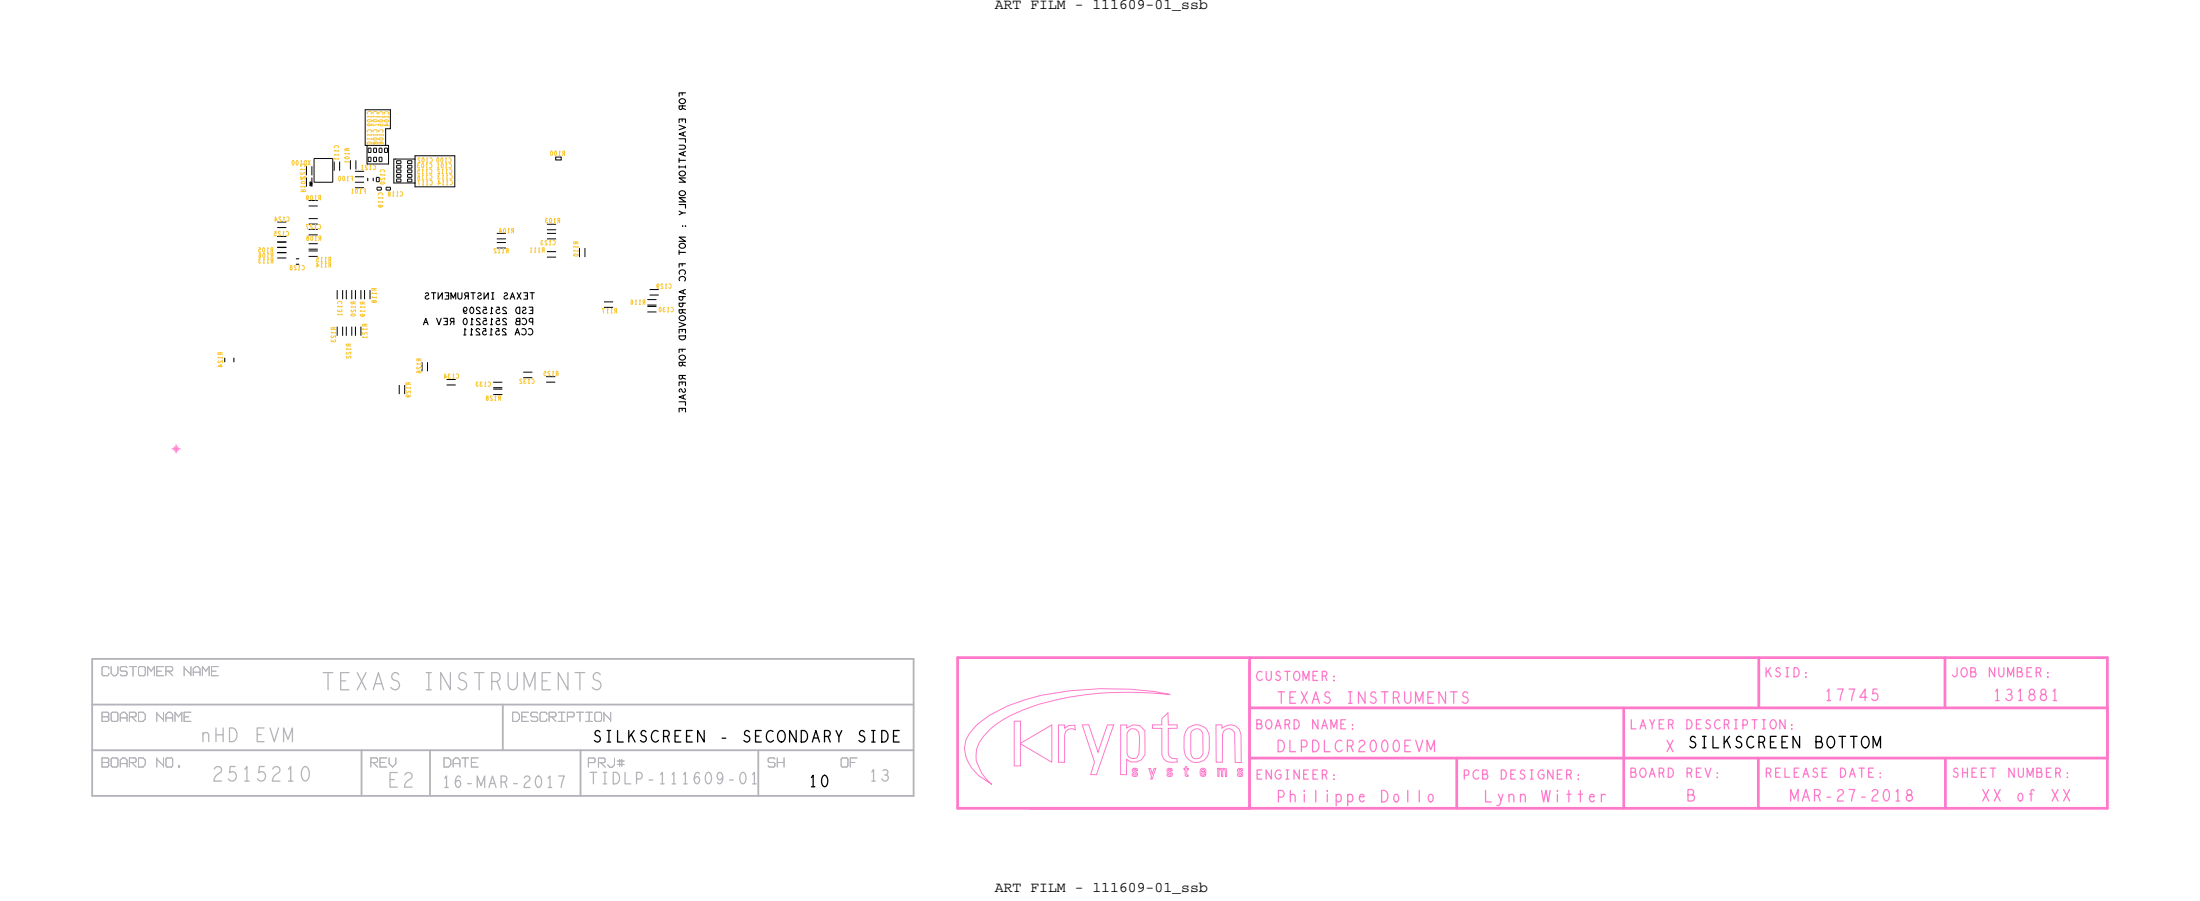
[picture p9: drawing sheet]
<svg xmlns="http://www.w3.org/2000/svg" width="306mm" height="125mm" viewBox="0 0 306 125" stroke-linecap="round" stroke-linejoin="round" font-family="sans-serif">
<!-- layer: Board Outline -->
<g fill="none" stroke="#000" stroke-width=".14">
<path d="M50.8 15.3h3.5zM50.8 15.3v4.9zM53.7 17.9h.6zM53.7 17.9v2.3zM54.3 15.3v2.6zM51.1 20.2v2.6zM51.1 20.2h3zM51.2 22.8h2.9zM54.1 20.2v2.6zM54.8 22.1h.2zM54.8 22.1v3.4zM54.8 25.5h3z"/>
<path d="M55 22.1h2.8zM57.8 26h5.5zM57.8 25.5v.5zM57.8 21.7h5.5zM57.8 21.7v.4zM57.8 22.1v3.4zM63.3 21.7v4.3z"/>
</g>
<!-- layer: Components -->
<g fill="none" stroke="#000" stroke-width=".14">
<path d="M38.6 35.9h1.3zM38.6 35.1h1.3zM38.6 35.2h1.3zM38.6 34.4h1.3zM38.6 33.7h1.3zM38.6 31.6h1.3zM43 30.4h1.2zM43 35.7h1.2zM43 34.9h1.2zM43 34.7h1.2zM43 33.9h1.2zM43 28.7h1.2z"/>
<path d="M43.4 24.7v1.3zM43.4 23.1v1.3zM43.7 25.3h2.6zM43.7 22h2.6zM43.7 22v3.3zM46.3 22v3.3zM46.5 22.5v1.2zM47.3 22.5v1.2zM48.8 22.3v1.3zM49.4 25.3h1.3zM49.4 23.8h1.3zM49.4 24.6h1.3z"/>
<path d="M49.5 22.3v1.3zM51.2 21.9h.4zM51.2 20.6h.4zM51.2 21.9v.6zM51.2 22.5h.4zM51.2 20.6v.6zM51.2 21.2h.4zM51.6 21.9v.6zM51.6 20.6v.6zM52 21.9h.4zM52 20.6h.4zM52 21.9v.6z"/>
<path d="M52 22.5h.4zM52 20.6v.6zM52 21.2h.4zM52.4 24.7h.4zM52.4 24.7v.6zM52.4 25.3h.4zM52.4 21.9v.6zM52.4 20.6v.6zM52.5 26h.6zM52.5 26v.4zM52.8 21.9h.4zM52.8 20.6h.4z"/>
<path d="M52.8 21.9v.6zM52.8 22.5h.4zM52.8 20.6v.6zM52.8 21.2h.4zM53.1 26v.4zM53.2 21.9v.6zM53.2 20.6v.6zM53.5 20.6h.4zM53.5 20.6v.6zM53.5 21.2h.4zM53.7 26h.6zM53.7 26v.4z"/>
<path d="M53.9 20.6v.6zM54.3 26v.4zM55.2 24.9h.6zM55.2 24.3h.6zM55.2 23.6h.6zM55.2 23h.6zM55.2 22.4h.6zM55.2 25.3h.6zM55.2 24.9v.4zM55.2 24.7h.6zM55.2 24.3v.4zM55.2 24h.6z"/>
<path d="M55.2 23.6v.4zM55.2 23.4h.6zM55.2 23v.4zM55.2 22.8h.6zM55.2 22.4v.4zM55.8 24.9v.4zM55.8 24.3v.4zM55.8 23.6v.4zM55.8 23v.4zM55.8 22.4v.4zM56.7 24.9h.6zM56.7 24.3h.6z"/>
<path d="M56.7 23.6h.6zM56.7 23h.6zM56.7 22.4h.6zM56.7 25.3h.6zM56.7 24.9v.4zM56.7 24.7h.6zM56.7 24.3v.4zM56.7 24h.6zM56.7 23.6v.4zM56.7 23.4h.6zM56.7 23v.4zM56.7 22.8h.6z"/>
<path d="M56.7 22.4v.4zM57.3 24.9v.4zM57.3 24.3v.4zM57.3 23.6v.4zM57.3 23v.4zM57.3 22.4v.4zM69.1 33.2h1.3zM69.1 32.5h1.3zM69.1 33.7h1.3zM76.1 35.8h1.3zM76.1 35h1.3zM76.1 32h1.3z"/>
<path d="M76.1 32.5h1.3zM77.3 21.8h.8v.5h-.8zM81.4 34.5v1.3zM46.9 40.3v1.3zM47.7 45.4v1.3zM47.7 40.3v1.3zM48.2 45.4v1.3zM48.2 40.3v1.3zM49 45.4v1.3zM49 40.3v1.3zM49.5 45.4v1.3zM49.5 40.3v1.3z"/>
<path d="M50.2 40.3v1.3zM50.7 40.3v1.3zM55.6 53.5v1.3zM59.5 50.4v1.2zM62.2 53.5h1.2zM68.6 54.1h1.3zM68.6 53.2h1.3zM68.6 53.9h1.3zM72.8 51.8h1.3zM76 53.1h1.3zM84.1 42h1.2zM90.1 41.7h1.3z"/>
<path d="M90.1 42.4h1.3zM90.1 43.4h1.3zM90.1 42.6h1.3zM90.4 40.3h1.3zM90.4 41h1.3z"/>
</g>
<path d="M41.2 36h.4zM51.2 24.8v.3zM51.9 24.8v.3zM32.6 49.8v.5z" fill="none" stroke="#000" stroke-width=".15"/>
<g fill="none" stroke="#ff79cb" stroke-width=".38">
<path d="M133.3 91.5h160zM133.3 91.5v20.9zM173.9 98.5h119.4zM173.9 92.1v20.3zM173.9 91.5v20.9zM226 98.5v13.9zM244.8 91.5v7zM270.7 91.5v7zM293.3 98.5v6.9zM293.3 91.5v20.9zM133.3 112.4h40.6zM143.4 112.4h149.9z"/>
<path d="M173.9 105.4h119.4zM202.7 105.4v7zM244.7 105.4v7zM270.8 105.4v7z"/>
</g>
<g fill="none" stroke="#ff79cb" stroke-width=".14">
<path d="M136 100.8a20.5 20.5 0 0 1 8.8-4.1 45.2 45.2 0 0 1 18-.1 45.8 45.8 0 0 0-19.4 1.7 14.1 14.1 0 0 0-6.5 4 4.2 4.2 0 0 0 .3 6l.8 .8a6.2 6.2 0 0 1-3.8-5l.2-1.2 .5-.9zM141.2 100.3h.8v3.1l4.4-2.6-.1 5.2-4.3-2.6v3.1h-.8zM147.3 100.8h.9v.5l.6-.4h.8v.6l-.4-.2-.5 .1-.4 .4-.1 .4v3.8h-.9zM150.6 100.8h.9l1.3 3.8 1.3-3.8h.9l-2.4 6.9h-.8l.5-1.7zM156 100.8h.8v.4l.9-.4 .9 .1 .7 .7 .1 3.4a1.6 1.6 0 0 1-2.6 .6v2.1h-.8zM157.1 101.6a.94 .94 0 0 1 1-.2l.4 .4 .1 .8-.1 2.2-.3 .6a.9 .9 0 0 1-.9 0 .9 .9 0 0 1-.4-.8v-2.6zM157.7 106.9h.1a.3 .3 0 0 1 .4 0 .3 .3 0 0 1 .1 .3h-.2l-.1-.2h-.1a.19 .19 0 0 0-.1 .3 .19 .19 0 0 0 .3 0 .36 .36 0 0 1 .2 .6 .36 .36 0 0 1-.6 0h-.1a.17 .17 0 0 1-.1-.2 .17 .17 0 0 1 .2-.1 .17 .17 0 0 1 .2 .2 .16 .16 0 0 0 .2-.1 .16 .16 0 0 0-.2-.2l-.1-.1a.3 .3 0 0 1-.1-.5zM159.9 106.9h.2l.3 .7 .2-.7h.3l-.5 1.5-.2-.1 .1-.3zM160.4 100.8h1.3v-.8l.8-.9 .1 1.7h1.2v.5h-1.2v3.4a.96 .96 0 0 0 1.2 .8v.5h-1a1.25 1.25 0 0 1-1.1-1.4v-3.3h-1.3zM162.5 106.9h.2a.3 .3 0 0 1 .3 0 .3 .3 0 0 1 .1 .3h-.2l-.1-.2h-.1a.19 .19 0 0 0 0 .3 .19 .19 0 0 0 .2 0l.2 .2 .1 .2-.1 .2-.2 .1a.28 .28 0 0 1-.4 0 .28 .28 0 0 1 0-.4h.1a.18 .18 0 0 0 .2 .2 .18 .18 0 0 0 .1-.2 .18 .18 0 0 0-.2-.1l-.1-.1a.31 .31 0 0 1-.1-.5zM165 106.7l.2-.1v.3h.2v.2h-.2v.6v.1h.2l-.1 .2a.25 .25 0 0 1-.4-.3v-.6h-.1v-.2h.2zM165.4 101.2a1.84 1.84 0 0 1 2.3 0 1.89 1.89 0 0 1 .6 1.3v1.8a1.76 1.76 0 0 1-1.9 1.8 1.76 1.76 0 0 1-1.6-2v-1.7l.3-.8z"/>
<path d="M165.9 101.6a.9 .9 0 0 1 1.1-.1 .9 .9 0 0 1 .4 1.1v2.1a.86 .86 0 0 1-.9 .8 .86 .86 0 0 1-.8-.9v-2.4v-.3zM167.1 107a.44 .44 0 0 1 .6-.1 .44 .44 0 0 1 .1 .6h-.6l.1 .3 .5-.1a.42 .42 0 0 1-.6 .3 .42 .42 0 0 1-.2-.7zM167.3 107l.3 .1v.2h-.3zM169.2 100.8h.8l.1 .5a1.54 1.54 0 0 1 1.6-.4 1.54 1.54 0 0 1 1 1.3v3.8h-.8l-.1-4.1a.87 .87 0 0 0-.9-.6 .87 .87 0 0 0-.8 .8v3.9h-.8zM169.4 106.9l.8 .1a.33 .33 0 0 1 .3-.1 .33 .33 0 0 1 .2 .3v.8h-.2v-.8l-.2-.2-.1 .2v.8h-.2v-.9l-.3-.1v.2v.8h-.2zM172.3 107l.2-.1a.3 .3 0 0 1 .3 0 .3 .3 0 0 1 .2 .3h-.2l-.1-.2h-.2a.19 .19 0 0 0 0 .3 .19 .19 0 0 0 .2 0 .36 .36 0 0 1 .2 .6 .36 .36 0 0 1-.5 .1l-.1-.1a.17 .17 0 0 1-.1-.2 .17 .17 0 0 1 .2-.1 .17 .17 0 0 1 .1 .2 .16 .16 0 0 0 .3-.1 .16 .16 0 0 0-.2-.2h-.2a.3 .3 0 0 1-.1-.5z"/>
</g>
<g fill="none" stroke="#b3b3b9" stroke-width=".14">
<path d="M14.2 99.7h.8zM14.2 99.1h.8zM14.2 93.8l.2 .2zM14.2 92.9v.9zM14.2 99.1v1.2zM14.4 94h.6zM14.4 92.7l-.2 .2zM14.4 92.7h.6zM15 99.7l.1-.2zM15 92.7l.1 .2zM15 99.1l.1 .1zM15 99.7l.1 .1z"/>
<path d="M15.1 93.8l-.1 .2zM15.1 93.6v.2zM15.1 92.9v.1zM15.1 99.2v.3zM15.1 99.8v.4zM15.5 93.6l.3 .4zM15.5 92.7v.9zM15.5 99.2v1zM15.6 99.1l-.1 .1zM15.6 99.1h.7zM15.8 94h.3zM16.3 99.1l.1 .1z"/>
<path d="M16.4 92.7v.9zM16.4 99.2v1zM16.4 93.6l-.3 .4zM16.7 93.2l.2 .1zM16.7 92.9l.2-.2zM16.7 92.9v.3zM16.7 93.8l.2 .2zM16.7 99.4v.9zM16.7 99.8h1zM16.7 99.4l.4-.3zM16.9 92.7h.6zM16.9 94h.6z"/>
<path d="M16.9 93.3h.6zM17.1 99.1h.3zM17.4 99.1l.3 .3zM17.5 92.7l.2 .2zM17.5 93.3l.2 .2zM17.7 93.8l-.2 .2zM17.7 93.5v.3zM17.7 99.4v.9zM18 99.1v1.2zM18 99.7h.8zM18 99.1h.8zM18 92.7h.5z"/>
<path d="M18.3 99.7l.6 .6zM18.5 92.7v1.3zM18.5 92.7h.5zM18.8 99.1l.1 .1zM18.9 99.2v.3zM18.9 99.5l-.1 .2zM19.3 92.9v.9zM19.3 93.8l.1 .2zM19.3 99.1v1.2zM19.3 99.1h.6zM19.4 92.7h.7zM19.4 92.7l-.1 .2z"/>
<path d="M19.4 94h.7zM19.9 99.1l.3 .3zM20.1 92.7l.1 .2zM20.2 93.8l-.1 .2zM20.2 92.9v.9zM20.2 99.4v.6zM20.2 100l-.3 .3zM20.5 92.7l.5 .6zM20.5 92.7v1.3zM21.5 92.7l-.5 .6zM21.5 92.7v1.3zM21.8 93.3h.7z"/>
<path d="M21.8 92.7h1zM21.8 92.7v1.3zM21.8 99.1v1.2zM21.8 94h1zM21.8 99.2l1 1zM22.8 99.1v1.2zM23.1 92.7h.8zM23.1 92.7v1.3zM23.1 93.3h.8zM23.1 99.4v.9zM23.1 99.8h.9zM23.1 99.4l.3-.3z"/>
<path d="M23.4 99.1h.3zM23.4 93.3l.6 .7zM23.7 99.1l.3 .3zM23.9 93.3l.1-.1zM23.9 92.7l.1 .2zM24 92.9v.3zM24 99.4v.9zM24.4 99.1v1.2zM24.4 99.1l.4 .6zM25.3 99.1l-.5 .6zM25.3 99.1v1.2zM25.6 92.7v1.3z"/>
<path d="M25.6 92.9l1 .9zM25.6 99.1v1.2zM25.6 99.1h1zM25.6 99.7h.7zM26.6 92.7v1.3zM26.9 93l.3-.3zM26.9 93.5h.9zM26.9 93v1zM27.2 92.7h.3zM27.5 92.7l.3 .3zM27.8 93v1zM28.2 92.7l.5 .6z"/>
<path d="M28.2 92.7v1.3zM29.1 92.7l-.4 .6zM29.1 92.7v1.3zM29.4 93.3h.7zM29.4 92.7h1zM29.4 92.7v1.3zM29.4 94h1zM71.3 99.1h.7zM71.3 99.1v1.2zM72 99.1l.3 .3zM72.3 100l-.3 .3zM72.3 99.4v.6z"/>
<path d="M72.6 99.7h.7zM72.6 99.1h1zM72.6 99.1v1.2zM73.9 99.5l.1 .2zM73.9 99.2l.1-.1zM73.9 99.2v.3zM74 99.1h.7zM74 99.7h.7zM74.7 99.1l.1 .1zM74.7 99.7l.1 .1zM74.8 99.8v.4zM75.2 99.2v1z"/>
<path d="M75.3 99.1l-.1 .1zM75.3 99.1h.6zM75.9 99.1l.2 .1zM76.1 100v.2zM76.1 99.2v.2zM76.4 99.1h.8zM76.4 99.1v1.2zM76.4 99.7h.8zM76.8 99.7l.6 .6zM77.2 99.7l.2-.2zM77.2 99.1l.2 .1zM77.4 99.2v.3z"/>
<path d="M77.7 99.1h.9zM78.2 99.1v1.2zM79 99.1h.8zM79 99.1v1.2zM79 99.7h.8zM79.8 99.1l.1 .1zM79.9 99.5l-.1 .2zM79.9 99.2v.3zM80.2 99.1h.5zM80.7 99.1h.5zM80.7 99.1v1.2zM81.5 99.1h.9z"/>
<path d="M82 99.1v1.2zM82.8 99.2v1zM82.9 99.1h.7zM82.9 99.1l-.1 .1zM83.6 99.1l.1 .1zM83.7 99.2v1zM84 99.1v1.2zM84 99.2l1 1zM85 99.1v1.2zM14.2 105.4h.8zM14.2 100.3h.8zM14.2 105.4v1.3z"/>
<path d="M14.2 106.7h.8zM14.2 106h.8zM15 106l.1-.1zM15 105.4l.1 .2zM15 106l.1 .2zM15.1 100.2l-.1 .1zM15.1 106.5l-.1 .2zM15.1 105.6v.3zM15.1 106.2v.3zM15.5 100.2l.1 .1zM15.5 105.6v.9zM15.5 106.5l.1 .2z"/>
<path d="M15.6 100.3h.7zM15.6 105.4l-.1 .2zM15.6 106.7h.7zM15.6 105.4h.7zM16.3 105.4l.1 .2zM16.4 105.6v.9zM16.4 100.2l-.1 .1zM16.4 106.5l-.1 .2zM16.7 105.7l.4-.3zM16.7 105.7v1zM16.7 106.2h1zM17.1 105.4h.3z"/>
<path d="M17.4 105.4l.3 .3zM17.7 105.7v1zM18 105.4h.8zM18 105.4v1.3zM18 106h.8zM18.3 106l.6 .7zM18.8 105.4l.1 .2zM18.9 105.9l-.1 .1zM18.9 105.6v.3zM19.3 100.3h.6zM19.3 105.4v1.3zM19.3 106.7h.6z"/>
<path d="M19.3 105.4h.6zM19.9 105.4l.3 .3zM20.2 105.7v.6zM20.2 106.3l-.3 .4zM21.8 105.4v1.3zM21.8 105.6l1 .9zM22.8 105.4v1.3zM23.1 105.6v.9zM23.1 106.5l.1 .2zM23.2 105.4l-.1 .2zM23.2 106.7h.7zM23.2 105.4h.7z"/>
<path d="M23.9 105.4l.1 .2zM24 106.5l-.1 .2zM24 105.6v.9zM24.8 106.5h.2zM24.8 106.5v.2zM24.8 106.7h.2zM25 106.5v.2zM25.6 100.3h1zM51.6 105.4h.8zM51.6 105.4v1.3zM51.6 106h.8zM51.9 106l.7 .7z"/>
<path d="M52.4 106l.2-.1zM52.4 105.4l.2 .2zM52.6 105.6v.3zM52.9 105.4h.9zM52.9 105.4v1.3zM52.9 106h.6zM52.9 106.7h.9zM54.2 105.4v.8zM55.1 105.4v.8zM61.8 105.4v1.3zM61.8 106.7h.6zM61.8 105.4h.6z"/>
<path d="M62.4 105.4l.3 .3zM62.7 105.7v.6zM62.7 106.3l-.3 .4zM63.1 105.7l.3-.3zM63.1 105.7v1zM63.1 106.2h.9zM63.4 105.4h.3zM63.7 105.4l.3 .3zM64 105.7v1zM64.3 105.4h.4zM64.7 105.4h.5zM64.7 105.4v1.3z"/>
<path d="M65.6 105.4h.9zM65.6 105.4v1.3zM65.6 106h.6zM65.6 106.7h.9zM71.3 100.3h.7zM72.6 100.3h1zM73.9 100.2l.1 .1zM74 100.3h.7zM74.8 100.2l-.1 .1zM75.2 100.2l.1 .1zM75.3 100.3h.6zM76.1 100.2l-.2 .1z"/>
<path d="M77.7 100.3h.9zM81.5 100.3h.9zM81.9 105.4h.8zM81.9 105.4v1.3zM81.9 106.1h.8zM82.7 105.4l.1 .2zM82.8 100.2l.1 .1zM82.8 105.9l-.1 .2zM82.8 105.6v.3zM82.9 100.3h.7zM83.3 105.4h.8zM83.3 105.4v1.3z"/>
<path d="M83.3 106.1h.8zM83.6 106.1l.6 .6zM83.7 100.2l-.1 .1zM84.1 106.1l.1-.2zM84.1 105.4l.1 .2zM84.2 105.6v.3zM85.5 105.4v1zM85.9 106.3h1zM85.9 105.8h1zM86.2 105.6v1zM86.5 105.6v1zM106.9 105.6l.2-.2z"/>
<path d="M106.9 105.6v.3zM106.9 106.5l.2 .2zM106.9 105.9l.2 .1zM107.1 105.4h.6zM107.1 106.7h.6zM107.1 106h.6zM107.7 106l.1 .2zM107.7 105.4l.1 .2zM107.8 106.2v.3zM107.8 106.5l-.1 .2zM108.2 105.4v1.3zM108.2 106h.9z"/>
<path d="M109.1 105.4v1.3zM117.1 105.6v.9zM117.1 106.5l.1 .2zM117.2 105.4h.7zM117.2 105.4l-.1 .2zM117.2 106.7h.7zM117.9 105.4l.1 .2zM118 106.5l-.1 .2zM118 105.6v.9zM118.3 105.4h1zM118.3 105.4v1.3zM118.3 106h.7z"/>
</g>
<path d="M12.8 98h114.3zM12.8 91.6v19.1zM12.8 91.6h114.3zM70 98v6.3zM127.2 91.6v19.1zM12.8 110.7h114.4zM12.8 104.3h114.3zM50.3 104.3v6.4zM59.8 104.3v6.4zM80.8 104.3v6.4zM105.5 104.3v6.4z" fill="none" stroke="#b3b3b9" stroke-width=".25"/>
<!-- layer: Drawing Origin -->
<path d="M23.9 62.4h1.2M24.3 62.2l.2-.1 .2 .1 .1 .2-.1 .2-.2 .1-.2-.1-.1-.2zM24.5 61.8v1.3" fill="none" stroke="#ff79cb" stroke-width=".14"/>
<text font-size="4" fill="#b3b3b9" x="44.8" y="95.9">TEXAS INSTRUMENTS</text>
<g font-size="3.5" fill="#b3b3b9">
<text x="29.5" y="108.6">2515210</text>
<text x="54" y="109.5">E2</text>
</g>
<text font-size="3.2" fill="#b3b3b9" x="27.9" y="103.1">nHD EVM</text>
<g font-size="2.7" fill="#ff79cb">
<text x="177.7" y="97.8">TEXAS INSTRUMENTS</text>
<text x="253.9" y="97.4">17745</text>
<text x="277.4" y="97.4">131881</text>
<text x="177.7" y="104.5">DLPDLCR2000EVM</text>
<text x="231.8" y="104.5">X</text>
<text x="177.7" y="111.5">Philippe Dollo</text>
<text x="206.6" y="111.5">Lynn Witter</text>
<text x="234.8" y="111.4">B</text>
<text x="249.1" y="111.4">MAR-27-2018</text>
<text x="275.8" y="111.4">XX</text>
<text x="280.6" y="111.4">of</text>
<text x="285.4" y="111.4">XX</text>
</g>
<g font-size="2.7">
<text x="82.6" y="103.2">SILKSCREEN - SECONDARY SIDE</text>
<text x="235" y="104">SILKSCREEN BOTTOM</text>
<text x="112.6" y="109.4">10</text>
</g>
<g font-size="2.7" fill="#b3b3b9">
<text x="61.5" y="109.5">16-MAR-2017</text>
<text x="82" y="109">TIDLP-111609-01</text>
<text x="121" y="108.6">13</text>
</g>
<g font-size="2.2" fill="#ff79cb">
<text x="174.8" y="94.6">CUSTOMER:</text>
<text x="245.7" y="94.1">KSID:</text>
<text x="271.6" y="94.1">JOB NUMBER:</text>
<text x="174.8" y="101.4">BOARD NAME:</text>
<text x="226.9" y="101.4">LAYER DESCRIPTION:</text>
<text x="174.8" y="108.4">ENGINEER:</text>
<text x="203.6" y="108.4">PCB DESIGNER:</text>
<text x="226.9" y="108.1">BOARD REV:</text>
<text x="245.7" y="108.1">RELEASE DATE:</text>
<text x="271.7" y="108.1">SHEET NUMBER:</text>
</g>
<g font-size="2.1">
<text x="138.5" y="1.2">ART FILM - 111609-01_ssb</text>
<text x="138.5" y="124.1">ART FILM - 111609-01_ssb</text>
</g>
<g font-size="1.5">
<text x="94.5" y="12.8" transform="rotate(90 94.5 12.8)">FOR EVALUATION ONLY : NOT FCC APPROVED FOR RESALE</text>
<text x="74.4" y="40.7" transform="rotate(-180 74.4 40.7)">TEXAS INSTRUMENTS</text>
<text x="74.2" y="45.7" transform="rotate(-180 74.2 45.7)">CCA 2515211</text>
<text x="74.3" y="42.7" transform="rotate(-180 74.3 42.7)">ESD 2515209</text>
<text x="74.3" y="44.3" transform="rotate(-180 74.3 44.3)">PCB 2515210 REV A</text>
</g>
<g font-size="1.1" fill="#fcc72e">
<text x="51.1" y="15.5" transform="rotate(90 51.1 15.5)">C109 C110</text>
<text x="51.9" y="15.5" transform="rotate(90 51.9 15.5)">C107 C108</text>
<text x="52.7" y="15.5" transform="rotate(90 52.7 15.5)">C105 C106</text>
<text x="53.5" y="15.5" transform="rotate(90 53.5 15.5)">C104</text>
<text x="41.8" y="22.8" transform="rotate(90 41.8 22.8)">C122</text>
<text x="43.2" y="22.3" transform="rotate(-180 43.2 22.3)">XD100</text>
<text x="46.5" y="20.2" transform="rotate(90 46.5 20.2)">C111</text>
<text x="48" y="20.6" transform="rotate(90 48 20.6)">R101</text>
<text x="52.3" y="23" transform="rotate(-180 52.3 23)">C121</text>
<text x="52.9" y="23.6" transform="rotate(90 52.9 23.6)">C120</text>
<text x="62.8" y="21.9" transform="rotate(-180 62.8 21.9)">C100 C102</text>
<text x="62.9" y="22.7" transform="rotate(-180 62.9 22.7)">C101 C103</text>
<text x="62.9" y="23.5" transform="rotate(-180 62.9 23.5)">C112 C115</text>
<text x="78.6" y="21" transform="rotate(-180 78.6 21)">R100</text>
<text x="42.5" y="26.7" transform="rotate(-90 42.5 26.7)">R102</text>
<text x="44.7" y="27.2" transform="rotate(-180 44.7 27.2)">R109</text>
<text x="49.1" y="24.5" transform="rotate(-180 49.1 24.5)">F100</text>
<text x="50.9" y="26.3" transform="rotate(-180 50.9 26.3)">F101</text>
<text x="52.6" y="26.8" transform="rotate(90 52.6 26.8)">C119</text>
<text x="56.1" y="26.6" transform="rotate(-180 56.1 26.6)">C118</text>
<text x="63" y="24.3" transform="rotate(-180 63 24.3)">C113 C116</text>
<text x="63" y="25.1" transform="rotate(-180 63 25.1)">C114 C117</text>
<text x="38" y="34.4" transform="rotate(-180 38 34.4)">R105</text>
<text x="38" y="35.2" transform="rotate(-180 38 35.2)">R106</text>
<text x="38" y="36" transform="rotate(-180 38 36)">R113</text>
<text x="40.2" y="32.2" transform="rotate(-180 40.2 32.2)">C125</text>
<text x="40.3" y="30.2" transform="rotate(-180 40.3 30.2)">C124</text>
<text x="44.7" y="31.2" transform="rotate(-180 44.7 31.2)">C127</text>
<text x="44.7" y="32.8" transform="rotate(-180 44.7 32.8)">R108</text>
<text x="46.1" y="35.8" transform="rotate(-180 46.1 35.8)">R115</text>
<text x="70.8" y="34.5" transform="rotate(-180 70.8 34.5)">R112</text>
<text x="71.5" y="31.8" transform="rotate(-180 71.5 31.8)">R104</text>
<text x="75.8" y="34.4" transform="rotate(-180 75.8 34.4)">R111</text>
<text x="77.3" y="33.4" transform="rotate(-180 77.3 33.4)">C123</text>
<text x="78" y="30.4" transform="rotate(-180 78 30.4)">R103</text>
<text x="79.8" y="33.6" transform="rotate(90 79.8 33.6)">R110</text>
<text x="42.4" y="36.9" transform="rotate(-180 42.4 36.9)">C128</text>
<text x="46.1" y="36.5" transform="rotate(-180 46.1 36.5)">R114</text>
<text x="47" y="41.9" transform="rotate(90 47 41.9)">C131</text>
<text x="48.8" y="41.9" transform="rotate(90 48.8 41.9)">R120</text>
<text x="50.1" y="42" transform="rotate(90 50.1 42)">R119</text>
<text x="51.7" y="40.1" transform="rotate(90 51.7 40.1)">R118</text>
<text x="89.8" y="41.7" transform="rotate(-180 89.8 41.7)">R116</text>
<text x="93.4" y="39.5" transform="rotate(-180 93.4 39.5)">C129</text>
<text x="46.1" y="45.5" transform="rotate(90 46.1 45.5)">R123</text>
<text x="48.2" y="47.8" transform="rotate(90 48.2 47.8)">R122</text>
<text x="50.4" y="45" transform="rotate(90 50.4 45)">R121</text>
<text x="85.9" y="42.9" transform="rotate(-180 85.9 42.9)">R117</text>
<text x="93.8" y="42.7" transform="rotate(-180 93.8 42.7)">C130</text>
<text x="30.3" y="49" transform="rotate(90 30.3 49)">R124</text>
<text x="56.5" y="53.2" transform="rotate(90 56.5 53.2)">R129</text>
<text x="58" y="49.9" transform="rotate(90 58 49.9)">R126</text>
<text x="63.9" y="52" transform="rotate(-180 63.9 52)">C134</text>
<text x="68.3" y="53.1" transform="rotate(-180 68.3 53.1)">C133</text>
<text x="74.4" y="52.7" transform="rotate(-180 74.4 52.7)">C132</text>
<text x="77.7" y="51.6" transform="rotate(-180 77.7 51.6)">R125</text>
<text x="69.7" y="55" transform="rotate(-180 69.7 55)">R128</text>
</g>
<text font-size="1.1" x="43.1" y="26">*</text>
</svg>
